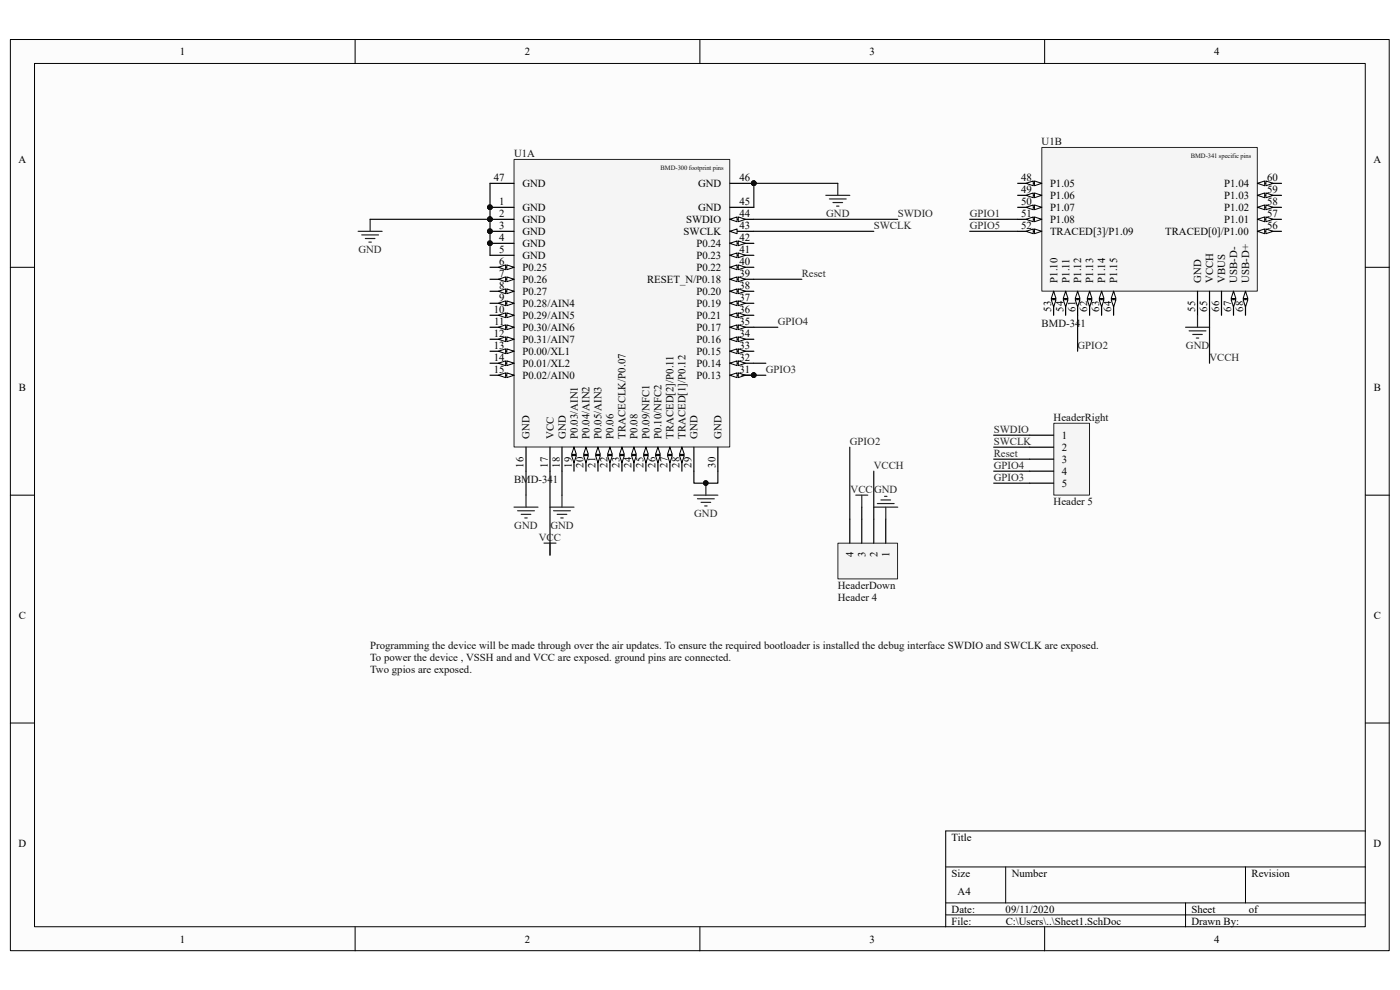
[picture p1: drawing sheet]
<svg xmlns="http://www.w3.org/2000/svg" width="297mm" height="210mm" viewBox="0 0 297 210" stroke-linecap="round" stroke-linejoin="round" font-family="sans-serif">
<path d="M2.2 8.4h292.5v193.3h-292.5z" fill="#fcfcfc"/>
<path d="M2.2 8.4h292.5v193.3h-292.5z" fill="none" stroke="#000" stroke-width=".21"/>
<path d="M7.4 13.5h282.2v183.1h-282.2z" fill="#fcfcfc"/>
<g fill="none" stroke="#000" stroke-width=".21">
<path d="M7.3 13.5h282.3v183.1h-282.3zM75.3 8.4v5.1M148.5 8.4v5.1M221.6 8.4v5.1M2.2 56.7h5.1M289.7 56.7h5.1M2.2 105h5.1M289.7 105h5.1M2.2 153.4h5.1M289.7 153.4h5.1M289.7 176.3h-89.1v20.3M75.3 196.6v5.1"/>
<path d="M148.5 196.6v5.1M200.6 183.9h89.1M200.6 191.5h89.1M200.6 194.1h89.1M213.4 183.9v7.6M221.6 196.6v5.1M251.5 191.5v5.1M264.2 183.9v7.6"/>
</g>
<path d="M109.1 33.9h45.7v60.9h-45.7z" fill="#f5f5f5"/>
<path d="M109.1 33.8h45.7v61h-45.7z" fill="none" stroke="#262626" stroke-width=".21"/>
<path d="M104 44h5M104 46.5h5M104 49.1h5M104 51.6h5M104 66.9h5" fill="none" stroke="#000" stroke-width=".25"/>
<g fill="#0e0e0e" stroke="#0e0e0e" stroke-width=".21">
<circle cx="103.9" cy="44" r=".48"/>
<circle cx="103.9" cy="46.5" r=".48"/>
<circle cx="103.9" cy="49" r=".48"/>
<circle cx="103.9" cy="51.6" r=".48"/>
</g>
<path d="M107.5 66.4l1.5 .5-1.5 .5z" fill="#fcfcfc"/>
<path d="M107.5 66.4l1.5 .5-1.5 .5z" fill="none" stroke="#000" stroke-width=".21"/>
<path d="M105.7 66.9l1.6-.5v1z" fill="#fcfcfc"/>
<path d="M105.7 66.9l1.6-.5v1z" fill="none" stroke="#000" stroke-width=".21"/>
<path d="M104 69.4h5" fill="none" stroke="#000" stroke-width=".25"/>
<path d="M107.5 68.9l1.5 .5-1.5 .5z" fill="#fcfcfc"/>
<path d="M107.5 68.9l1.5 .5-1.5 .5z" fill="none" stroke="#000" stroke-width=".21"/>
<path d="M105.7 69.4l1.6-.5v1z" fill="#fcfcfc"/>
<path d="M105.7 69.4l1.6-.5v1z" fill="none" stroke="#000" stroke-width=".21"/>
<path d="M104 54.2h5M104 72h5" fill="none" stroke="#000" stroke-width=".25"/>
<path d="M107.5 71.5l1.5 .5-1.5 .5z" fill="#fcfcfc"/>
<path d="M107.5 71.5l1.5 .5-1.5 .5z" fill="none" stroke="#000" stroke-width=".21"/>
<path d="M105.7 72l1.6-.5v1z" fill="#fcfcfc"/>
<path d="M105.7 72l1.6-.5v1z" fill="none" stroke="#000" stroke-width=".21"/>
<path d="M104 74.5h5" fill="none" stroke="#000" stroke-width=".25"/>
<path d="M107.5 74l1.5 .5-1.5 .5z" fill="#fcfcfc"/>
<path d="M107.5 74l1.5 .5-1.5 .5z" fill="none" stroke="#000" stroke-width=".21"/>
<path d="M105.7 74.5l1.6-.5v1z" fill="#fcfcfc"/>
<path d="M105.7 74.5l1.6-.5v1z" fill="none" stroke="#000" stroke-width=".21"/>
<path d="M124.3 94.9v5.1" fill="none" stroke="#000" stroke-width=".25"/>
<path d="M124.3 94.9l.5 1.5h-1z" fill="#fcfcfc"/>
<path d="M124.3 94.9l.5 1.5h-1z" fill="none" stroke="#000" stroke-width=".21"/>
<path d="M123.8 96.6h1l-.5 1.6z" fill="#fcfcfc"/>
<path d="M123.8 96.6h1l-.5 1.6z" fill="none" stroke="#000" stroke-width=".21"/>
<path d="M126.9 94.9v5.1" fill="none" stroke="#000" stroke-width=".25"/>
<path d="M126.9 94.9l.5 1.5h-1.1z" fill="#fcfcfc"/>
<path d="M126.9 94.9l.5 1.5h-1.1z" fill="none" stroke="#000" stroke-width=".21"/>
<path d="M126.3 96.6h1.1l-.5 1.6z" fill="#fcfcfc"/>
<path d="M126.3 96.6h1.1l-.5 1.6z" fill="none" stroke="#000" stroke-width=".21"/>
<path d="M129.4 94.9v5.1" fill="none" stroke="#000" stroke-width=".25"/>
<path d="M129.4 94.9l.5 1.5h-1z" fill="#fcfcfc"/>
<path d="M129.4 94.9l.5 1.5h-1z" fill="none" stroke="#000" stroke-width=".21"/>
<path d="M128.9 96.6h1l-.5 1.6z" fill="#fcfcfc"/>
<path d="M128.9 96.6h1l-.5 1.6z" fill="none" stroke="#000" stroke-width=".21"/>
<path d="M131.9 94.9v5.1" fill="none" stroke="#000" stroke-width=".25"/>
<path d="M131.9 94.9l.6 1.5h-1.1z" fill="#fcfcfc"/>
<path d="M131.9 94.9l.6 1.5h-1.1z" fill="none" stroke="#000" stroke-width=".21"/>
<path d="M131.4 96.6h1.1l-.6 1.6z" fill="#fcfcfc"/>
<path d="M131.4 96.6h1.1l-.6 1.6z" fill="none" stroke="#000" stroke-width=".21"/>
<path d="M134.5 94.9v5.1" fill="none" stroke="#000" stroke-width=".25"/>
<path d="M134.5 94.9l.5 1.5h-1z" fill="#fcfcfc"/>
<path d="M134.5 94.9l.5 1.5h-1z" fill="none" stroke="#000" stroke-width=".21"/>
<path d="M134 96.6h1l-.5 1.6z" fill="#fcfcfc"/>
<path d="M134 96.6h1l-.5 1.6z" fill="none" stroke="#000" stroke-width=".21"/>
<path d="M137 94.9v5.1" fill="none" stroke="#000" stroke-width=".25"/>
<path d="M137 94.9l.5 1.5h-1z" fill="#fcfcfc"/>
<path d="M137 94.9l.5 1.5h-1z" fill="none" stroke="#000" stroke-width=".21"/>
<path d="M136.5 96.6h1l-.5 1.6z" fill="#fcfcfc"/>
<path d="M136.5 96.6h1l-.5 1.6z" fill="none" stroke="#000" stroke-width=".21"/>
<path d="M139.6 94.9v5.1" fill="none" stroke="#000" stroke-width=".25"/>
<path d="M139.6 94.9l.5 1.5h-1z" fill="#fcfcfc"/>
<path d="M139.6 94.9l.5 1.5h-1z" fill="none" stroke="#000" stroke-width=".21"/>
<path d="M139.1 96.6h1l-.5 1.6z" fill="#fcfcfc"/>
<path d="M139.1 96.6h1l-.5 1.6z" fill="none" stroke="#000" stroke-width=".21"/>
<path d="M154.8 74.5h5.1M116.7 94.9v5.1M147.2 94.9v5.1" fill="none" stroke="#000" stroke-width=".25"/>
<path d="M154.8 74.5l1.6-.5v1z" fill="#fcfcfc"/>
<path d="M154.8 74.5l1.6-.5v1z" fill="none" stroke="#000" stroke-width=".21"/>
<path d="M156.6 74l1.5 .5-1.5 .5z" fill="#fcfcfc"/>
<path d="M156.6 74l1.5 .5-1.5 .5z" fill="none" stroke="#000" stroke-width=".21"/>
<path d="M154.8 77.1h5.1" fill="none" stroke="#000" stroke-width=".25"/>
<path d="M154.8 77.1l1.6-.6v1.1z" fill="#fcfcfc"/>
<path d="M154.8 77.1l1.6-.6v1.1z" fill="none" stroke="#000" stroke-width=".21"/>
<path d="M156.6 76.5l1.5 .6-1.5 .5z" fill="#fcfcfc"/>
<path d="M156.6 76.5l1.5 .6-1.5 .5z" fill="none" stroke="#000" stroke-width=".21"/>
<path d="M154.8 79.6h5.1" fill="none" stroke="#000" stroke-width=".25"/>
<path d="M154.8 79.6l1.6-.5v1z" fill="#fcfcfc"/>
<path d="M154.8 79.6l1.6-.5v1z" fill="none" stroke="#000" stroke-width=".21"/>
<path d="M156.6 79.1l1.5 .5-1.5 .5z" fill="#fcfcfc"/>
<path d="M156.6 79.1l1.5 .5-1.5 .5z" fill="none" stroke="#000" stroke-width=".21"/>
<circle cx="159.9" cy="79.6" r=".48" fill="#0e0e0e" stroke="#0e0e0e" stroke-width=".21"/>
<path d="M154.8 72h5.1" fill="none" stroke="#000" stroke-width=".25"/>
<path d="M154.8 72l1.6-.5v1z" fill="#fcfcfc"/>
<path d="M154.8 72l1.6-.5v1z" fill="none" stroke="#000" stroke-width=".21"/>
<path d="M156.6 71.5l1.5 .5-1.5 .5z" fill="#fcfcfc"/>
<path d="M156.6 71.5l1.5 .5-1.5 .5z" fill="none" stroke="#000" stroke-width=".21"/>
<path d="M154.8 59.2h5.1" fill="none" stroke="#000" stroke-width=".25"/>
<path d="M154.8 59.2l1.6-.5v1.1z" fill="#fcfcfc"/>
<path d="M154.8 59.2l1.6-.5v1.1z" fill="none" stroke="#000" stroke-width=".21"/>
<path d="M156.6 58.7l1.5 .5-1.5 .6z" fill="#fcfcfc"/>
<path d="M156.6 58.7l1.5 .5-1.5 .6z" fill="none" stroke="#000" stroke-width=".21"/>
<path d="M154.8 56.7h5.1" fill="none" stroke="#000" stroke-width=".25"/>
<path d="M154.8 56.7l1.6-.5v1z" fill="#fcfcfc"/>
<path d="M154.8 56.7l1.6-.5v1z" fill="none" stroke="#000" stroke-width=".21"/>
<path d="M156.6 56.2l1.5 .5-1.5 .5z" fill="#fcfcfc"/>
<path d="M156.6 56.2l1.5 .5-1.5 .5z" fill="none" stroke="#000" stroke-width=".21"/>
<path d="M104 38.9h5M154.8 38.9h5.1M154.8 44h5.1M104 77.1h5" fill="none" stroke="#000" stroke-width=".25"/>
<circle cx="159.9" cy="38.9" r=".48" fill="#0e0e0e" stroke="#0e0e0e" stroke-width=".21"/>
<path d="M107.5 76.5l1.5 .6-1.5 .5z" fill="#fcfcfc"/>
<path d="M107.5 76.5l1.5 .6-1.5 .5z" fill="none" stroke="#000" stroke-width=".21"/>
<path d="M105.7 77.1l1.6-.6v1.1z" fill="#fcfcfc"/>
<path d="M105.7 77.1l1.6-.6v1.1z" fill="none" stroke="#000" stroke-width=".21"/>
<path d="M104 79.6h5" fill="none" stroke="#000" stroke-width=".25"/>
<path d="M107.5 79.1l1.5 .5-1.5 .5z" fill="#fcfcfc"/>
<path d="M107.5 79.1l1.5 .5-1.5 .5z" fill="none" stroke="#000" stroke-width=".21"/>
<path d="M105.7 79.6l1.6-.5v1z" fill="#fcfcfc"/>
<path d="M105.7 79.6l1.6-.5v1z" fill="none" stroke="#000" stroke-width=".21"/>
<path d="M104 61.8h5" fill="none" stroke="#000" stroke-width=".25"/>
<path d="M107.5 61.3l1.5 .5-1.5 .5z" fill="#fcfcfc"/>
<path d="M107.5 61.3l1.5 .5-1.5 .5z" fill="none" stroke="#000" stroke-width=".21"/>
<path d="M105.7 61.8l1.6-.5v1z" fill="#fcfcfc"/>
<path d="M105.7 61.8l1.6-.5v1z" fill="none" stroke="#000" stroke-width=".21"/>
<path d="M104 64.3h5" fill="none" stroke="#000" stroke-width=".25"/>
<path d="M107.5 63.8l1.5 .5-1.5 .5z" fill="#fcfcfc"/>
<path d="M107.5 63.8l1.5 .5-1.5 .5z" fill="none" stroke="#000" stroke-width=".21"/>
<path d="M105.7 64.3l1.6-.5v1z" fill="#fcfcfc"/>
<path d="M105.7 64.3l1.6-.5v1z" fill="none" stroke="#000" stroke-width=".21"/>
<path d="M104 56.7h5" fill="none" stroke="#000" stroke-width=".25"/>
<path d="M107.5 56.2l1.5 .5-1.5 .5z" fill="#fcfcfc"/>
<path d="M107.5 56.2l1.5 .5-1.5 .5z" fill="none" stroke="#000" stroke-width=".21"/>
<path d="M105.7 56.7l1.6-.5v1z" fill="#fcfcfc"/>
<path d="M105.7 56.7l1.6-.5v1z" fill="none" stroke="#000" stroke-width=".21"/>
<path d="M104 59.2h5" fill="none" stroke="#000" stroke-width=".25"/>
<path d="M107.5 58.7l1.5 .5-1.5 .6z" fill="#fcfcfc"/>
<path d="M107.5 58.7l1.5 .5-1.5 .6z" fill="none" stroke="#000" stroke-width=".21"/>
<path d="M105.7 59.2l1.6-.5v1.1z" fill="#fcfcfc"/>
<path d="M105.7 59.2l1.6-.5v1.1z" fill="none" stroke="#000" stroke-width=".21"/>
<path d="M111.6 94.9v5.1M119.2 94.9v5.1M121.8 94.9v5.1M152.3 94.9v5.1" fill="none" stroke="#000" stroke-width=".25"/>
<path d="M121.8 94.9l.5 1.5h-1z" fill="#fcfcfc"/>
<path d="M121.8 94.9l.5 1.5h-1z" fill="none" stroke="#000" stroke-width=".21"/>
<path d="M121.3 96.6h1l-.5 1.6z" fill="#fcfcfc"/>
<path d="M121.3 96.6h1l-.5 1.6z" fill="none" stroke="#000" stroke-width=".21"/>
<path d="M142.1 94.9v5.1" fill="none" stroke="#000" stroke-width=".25"/>
<path d="M142.1 94.9l.5 1.5h-1z" fill="#fcfcfc"/>
<path d="M142.1 94.9l.5 1.5h-1z" fill="none" stroke="#000" stroke-width=".21"/>
<path d="M141.6 96.6h1l-.5 1.6z" fill="#fcfcfc"/>
<path d="M141.6 96.6h1l-.5 1.6z" fill="none" stroke="#000" stroke-width=".21"/>
<path d="M144.7 94.9v5.1" fill="none" stroke="#000" stroke-width=".25"/>
<path d="M144.7 94.9l.5 1.5h-1z" fill="#fcfcfc"/>
<path d="M144.7 94.9l.5 1.5h-1z" fill="none" stroke="#000" stroke-width=".21"/>
<path d="M144.2 96.6h1l-.5 1.6z" fill="#fcfcfc"/>
<path d="M144.2 96.6h1l-.5 1.6z" fill="none" stroke="#000" stroke-width=".21"/>
<path d="M154.8 69.4h5.1" fill="none" stroke="#000" stroke-width=".25"/>
<path d="M154.8 69.4l1.6-.5v1z" fill="#fcfcfc"/>
<path d="M154.8 69.4l1.6-.5v1z" fill="none" stroke="#000" stroke-width=".21"/>
<path d="M156.6 68.9l1.5 .5-1.5 .5z" fill="#fcfcfc"/>
<path d="M156.6 68.9l1.5 .5-1.5 .5z" fill="none" stroke="#000" stroke-width=".21"/>
<path d="M154.8 66.9h5.1" fill="none" stroke="#000" stroke-width=".25"/>
<path d="M154.8 66.9l1.6-.5v1z" fill="#fcfcfc"/>
<path d="M154.8 66.9l1.6-.5v1z" fill="none" stroke="#000" stroke-width=".21"/>
<path d="M156.6 66.4l1.5 .5-1.5 .5z" fill="#fcfcfc"/>
<path d="M156.6 66.4l1.5 .5-1.5 .5z" fill="none" stroke="#000" stroke-width=".21"/>
<path d="M154.8 64.3h5.1" fill="none" stroke="#000" stroke-width=".25"/>
<path d="M154.8 64.3l1.6-.5v1z" fill="#fcfcfc"/>
<path d="M154.8 64.3l1.6-.5v1z" fill="none" stroke="#000" stroke-width=".21"/>
<path d="M156.6 63.8l1.5 .5-1.5 .5z" fill="#fcfcfc"/>
<path d="M156.6 63.8l1.5 .5-1.5 .5z" fill="none" stroke="#000" stroke-width=".21"/>
<path d="M154.8 61.8h5.1" fill="none" stroke="#000" stroke-width=".25"/>
<path d="M154.8 61.8l1.6-.5v1z" fill="#fcfcfc"/>
<path d="M154.8 61.8l1.6-.5v1z" fill="none" stroke="#000" stroke-width=".21"/>
<path d="M156.6 61.3l1.5 .5-1.5 .5z" fill="#fcfcfc"/>
<path d="M156.6 61.3l1.5 .5-1.5 .5z" fill="none" stroke="#000" stroke-width=".21"/>
<path d="M154.8 54.2h5.1" fill="none" stroke="#000" stroke-width=".25"/>
<path d="M154.8 54.2l1.6-.5v1z" fill="#fcfcfc"/>
<path d="M154.8 54.2l1.6-.5v1z" fill="none" stroke="#000" stroke-width=".21"/>
<path d="M156.6 53.7l1.5 .5-1.5 .5z" fill="#fcfcfc"/>
<path d="M156.6 53.7l1.5 .5-1.5 .5z" fill="none" stroke="#000" stroke-width=".21"/>
<path d="M154.8 51.6h5.1" fill="none" stroke="#000" stroke-width=".25"/>
<path d="M154.8 51.6l1.6-.5v1z" fill="#fcfcfc"/>
<path d="M154.8 51.6l1.6-.5v1z" fill="none" stroke="#000" stroke-width=".21"/>
<path d="M156.6 51.1l1.5 .5-1.5 .5z" fill="#fcfcfc"/>
<path d="M156.6 51.1l1.5 .5-1.5 .5z" fill="none" stroke="#000" stroke-width=".21"/>
<path d="M154.8 49.1h5.1" fill="none" stroke="#000" stroke-width=".25"/>
<path d="M154.8 49.1l1.6-.5v1z" fill="#fcfcfc"/>
<path d="M154.8 49.1l1.6-.5v1z" fill="none" stroke="#000" stroke-width=".21"/>
<path d="M154.8 46.5h5.1" fill="none" stroke="#000" stroke-width=".25"/>
<path d="M154.8 46.5l1.6-.5v1z" fill="#fcfcfc"/>
<path d="M154.8 46.5l1.6-.5v1z" fill="none" stroke="#000" stroke-width=".21"/>
<path d="M156.6 46l1.5 .5-1.5 .5z" fill="#fcfcfc"/>
<path d="M156.6 46l1.5 .5-1.5 .5z" fill="none" stroke="#000" stroke-width=".21"/>
<g fill="#0e0e0e" stroke="#0e0e0e" stroke-width=".21">
<circle cx="103.9" cy="44" r=".48"/>
<circle cx="103.9" cy="46.5" r=".48"/>
<circle cx="103.9" cy="49" r=".48"/>
<circle cx="103.9" cy="51.6" r=".48"/>
<circle cx="159.9" cy="79.6" r=".48"/>
<circle cx="159.9" cy="38.9" r=".48"/>
<circle cx="149.7" cy="102.5" r=".48"/>
</g>
<g fill="none" stroke="#262626" stroke-width=".25">
<path d="M177.7 38.9v2.5M76 49.1h5.1M76.7 49.8h3.6M77.5 50.6h2M78.3 51.4h.5M78.5 46.5v2.6M175.2 41.4h5.1M176 42.2h3.5M176.7 43h2.1M177.5 43.7h.5M109 107.6h5.1M109.8 108.3h3.6"/>
<path d="M110.6 109.1h2M111.3 109.9h.5M111.6 105v2.6M115.4 115.2h2.6M116.7 107.6h5.1M116.7 115.2v2.6M117.4 108.3h3.6M118.2 109.1h2M119 109.9h.5M119.2 105v2.6M147.2 105h5.1M148 105.8h3.5"/>
<path d="M148.7 106.6h2.1M149.5 107.3h.5M149.8 102.5v2.5"/>
</g>
<path d="M221.1 31.3h45.6v30.5h-45.6z" fill="#f5f5f5"/>
<path d="M221 31.3h45.7v30.5h-45.7z" fill="none" stroke="#262626" stroke-width=".21"/>
<path d="M215.9 38.9h5.1" fill="none" stroke="#000" stroke-width=".25"/>
<path d="M219.5 38.4l1.5 .5-1.5 .5z" fill="#fcfcfc"/>
<path d="M219.5 38.4l1.5 .5-1.5 .5z" fill="none" stroke="#000" stroke-width=".21"/>
<path d="M217.7 38.9l1.5-.5v1z" fill="#fcfcfc"/>
<path d="M217.7 38.9l1.5-.5v1z" fill="none" stroke="#000" stroke-width=".21"/>
<path d="M215.9 41.4h5.1" fill="none" stroke="#000" stroke-width=".25"/>
<path d="M219.5 40.9l1.5 .5-1.5 .5z" fill="#fcfcfc"/>
<path d="M219.5 40.9l1.5 .5-1.5 .5z" fill="none" stroke="#000" stroke-width=".21"/>
<path d="M217.7 41.4l1.5-.5v1z" fill="#fcfcfc"/>
<path d="M217.7 41.4l1.5-.5v1z" fill="none" stroke="#000" stroke-width=".21"/>
<path d="M215.9 44h5.1" fill="none" stroke="#000" stroke-width=".25"/>
<path d="M219.5 43.5l1.5 .5-1.5 .5z" fill="#fcfcfc"/>
<path d="M219.5 43.5l1.5 .5-1.5 .5z" fill="none" stroke="#000" stroke-width=".21"/>
<path d="M217.7 44l1.5-.5v1z" fill="#fcfcfc"/>
<path d="M217.7 44l1.5-.5v1z" fill="none" stroke="#000" stroke-width=".21"/>
<path d="M215.9 46.5h5.1" fill="none" stroke="#000" stroke-width=".25"/>
<path d="M219.5 46l1.5 .5-1.5 .5z" fill="#fcfcfc"/>
<path d="M219.5 46l1.5 .5-1.5 .5z" fill="none" stroke="#000" stroke-width=".21"/>
<path d="M217.7 46.5l1.5-.5v1z" fill="#fcfcfc"/>
<path d="M217.7 46.5l1.5-.5v1z" fill="none" stroke="#000" stroke-width=".21"/>
<path d="M215.9 49.1h5.1" fill="none" stroke="#000" stroke-width=".25"/>
<path d="M219.5 48.6l1.5 .5-1.5 .5z" fill="#fcfcfc"/>
<path d="M219.5 48.6l1.5 .5-1.5 .5z" fill="none" stroke="#000" stroke-width=".21"/>
<path d="M217.7 49.1l1.5-.5v1z" fill="#fcfcfc"/>
<path d="M217.7 49.1l1.5-.5v1z" fill="none" stroke="#000" stroke-width=".21"/>
<path d="M266.8 49.1h5.1" fill="none" stroke="#000" stroke-width=".25"/>
<path d="M266.8 49.1l1.5-.5v1z" fill="#fcfcfc"/>
<path d="M266.8 49.1l1.5-.5v1z" fill="none" stroke="#000" stroke-width=".21"/>
<path d="M268.6 48.6l1.5 .5-1.5 .5z" fill="#fcfcfc"/>
<path d="M268.6 48.6l1.5 .5-1.5 .5z" fill="none" stroke="#000" stroke-width=".21"/>
<path d="M266.8 46.5h5.1" fill="none" stroke="#000" stroke-width=".25"/>
<path d="M266.8 46.5l1.5-.5v1z" fill="#fcfcfc"/>
<path d="M266.8 46.5l1.5-.5v1z" fill="none" stroke="#000" stroke-width=".21"/>
<path d="M268.6 46l1.5 .5-1.5 .5z" fill="#fcfcfc"/>
<path d="M268.6 46l1.5 .5-1.5 .5z" fill="none" stroke="#000" stroke-width=".21"/>
<path d="M266.8 44h5.1" fill="none" stroke="#000" stroke-width=".25"/>
<path d="M266.8 44l1.5-.5v1z" fill="#fcfcfc"/>
<path d="M266.8 44l1.5-.5v1z" fill="none" stroke="#000" stroke-width=".21"/>
<path d="M268.6 43.5l1.5 .5-1.5 .5z" fill="#fcfcfc"/>
<path d="M268.6 43.5l1.5 .5-1.5 .5z" fill="none" stroke="#000" stroke-width=".21"/>
<path d="M266.8 41.4h5.1" fill="none" stroke="#000" stroke-width=".25"/>
<path d="M266.8 41.4l1.5-.5v1z" fill="#fcfcfc"/>
<path d="M266.8 41.4l1.5-.5v1z" fill="none" stroke="#000" stroke-width=".21"/>
<path d="M268.6 40.9l1.5 .5-1.5 .5z" fill="#fcfcfc"/>
<path d="M268.6 40.9l1.5 .5-1.5 .5z" fill="none" stroke="#000" stroke-width=".21"/>
<path d="M266.8 38.9h5.1" fill="none" stroke="#000" stroke-width=".25"/>
<path d="M266.8 38.9l1.5-.5v1z" fill="#fcfcfc"/>
<path d="M266.8 38.9l1.5-.5v1z" fill="none" stroke="#000" stroke-width=".21"/>
<path d="M268.6 38.4l1.5 .5-1.5 .5z" fill="#fcfcfc"/>
<path d="M268.6 38.4l1.5 .5-1.5 .5z" fill="none" stroke="#000" stroke-width=".21"/>
<path d="M223.5 61.8v5.1" fill="none" stroke="#000" stroke-width=".25"/>
<path d="M223.5 61.8l.5 1.5h-1z" fill="#fcfcfc"/>
<path d="M223.5 61.8l.5 1.5h-1z" fill="none" stroke="#000" stroke-width=".21"/>
<path d="M223 63.6h1l-.5 1.5z" fill="#fcfcfc"/>
<path d="M223 63.6h1l-.5 1.5z" fill="none" stroke="#000" stroke-width=".21"/>
<path d="M226.1 61.8v5.1" fill="none" stroke="#000" stroke-width=".25"/>
<path d="M226.1 61.8l.5 1.5h-1z" fill="#fcfcfc"/>
<path d="M226.1 61.8l.5 1.5h-1z" fill="none" stroke="#000" stroke-width=".21"/>
<path d="M225.6 63.6h1l-.5 1.5z" fill="#fcfcfc"/>
<path d="M225.6 63.6h1l-.5 1.5z" fill="none" stroke="#000" stroke-width=".21"/>
<path d="M228.6 61.8v5.1M254.1 61.8v5.1" fill="none" stroke="#000" stroke-width=".25"/>
<path d="M228.6 61.8l.5 1.5h-1z" fill="#fcfcfc"/>
<path d="M228.6 61.8l.5 1.5h-1z" fill="none" stroke="#000" stroke-width=".21"/>
<path d="M228.1 63.6h1l-.5 1.5z" fill="#fcfcfc"/>
<path d="M228.1 63.6h1l-.5 1.5z" fill="none" stroke="#000" stroke-width=".21"/>
<path d="M231.2 61.8v5.1" fill="none" stroke="#000" stroke-width=".25"/>
<path d="M231.2 61.8l.5 1.5h-1z" fill="#fcfcfc"/>
<path d="M231.2 61.8l.5 1.5h-1z" fill="none" stroke="#000" stroke-width=".21"/>
<path d="M230.7 63.6h1l-.5 1.5z" fill="#fcfcfc"/>
<path d="M230.7 63.6h1l-.5 1.5z" fill="none" stroke="#000" stroke-width=".21"/>
<path d="M233.7 61.8v5.1" fill="none" stroke="#000" stroke-width=".25"/>
<path d="M233.7 61.8l.5 1.5h-1z" fill="#fcfcfc"/>
<path d="M233.7 61.8l.5 1.5h-1z" fill="none" stroke="#000" stroke-width=".21"/>
<path d="M233.2 63.6h1l-.5 1.5z" fill="#fcfcfc"/>
<path d="M233.2 63.6h1l-.5 1.5z" fill="none" stroke="#000" stroke-width=".21"/>
<path d="M236.2 61.8v5.1" fill="none" stroke="#000" stroke-width=".25"/>
<path d="M236.2 61.8l.6 1.5h-1.1z" fill="#fcfcfc"/>
<path d="M236.2 61.8l.6 1.5h-1.1z" fill="none" stroke="#000" stroke-width=".21"/>
<path d="M235.7 63.6h1.1l-.6 1.5z" fill="#fcfcfc"/>
<path d="M235.7 63.6h1.1l-.6 1.5z" fill="none" stroke="#000" stroke-width=".21"/>
<path d="M256.6 61.8v5.1M259.1 61.8v5.1M261.7 61.8v5.1" fill="none" stroke="#000" stroke-width=".25"/>
<path d="M261.7 61.8l.5 1.5h-1z" fill="#fcfcfc"/>
<path d="M261.7 61.8l.5 1.5h-1z" fill="none" stroke="#000" stroke-width=".21"/>
<path d="M261.2 63.6h1l-.5 1.5z" fill="#fcfcfc"/>
<path d="M261.2 63.6h1l-.5 1.5z" fill="none" stroke="#000" stroke-width=".21"/>
<path d="M264.2 61.8v5.1" fill="none" stroke="#000" stroke-width=".25"/>
<path d="M264.2 61.8l.5 1.5h-1z" fill="#fcfcfc"/>
<path d="M264.2 61.8l.5 1.5h-1z" fill="none" stroke="#000" stroke-width=".21"/>
<path d="M263.7 63.6h1l-.5 1.5z" fill="#fcfcfc"/>
<path d="M263.7 63.6h1l-.5 1.5z" fill="none" stroke="#000" stroke-width=".21"/>
<path d="M251.5 69.4h5.1M252.3 70.2h3.5M253 71h2.1M253.8 71.7h.5M254.1 66.9v2.5" fill="none" stroke="#262626" stroke-width=".25"/>
<path d="M223.6 89.8h7.5v15.2h-7.5z" fill="#f5f5f5"/>
<path d="M223.6 89.8h7.5v15.2h-7.5z" fill="none" stroke="#262626" stroke-width=".21"/>
<path d="M218.4 92.3h5.1M218.4 94.9h5.1M218.4 97.4h5.1M218.4 100h5.1M218.4 102.5h5.1" fill="none" stroke="#000" stroke-width=".25"/>
<path d="M177.8 115.3h12.6v7.5h-12.6z" fill="#f5f5f5"/>
<path d="M177.8 115.2h12.6v7.6h-12.6z" fill="none" stroke="#262626" stroke-width=".21"/>
<path d="M180.3 110.1v5.1M182.8 110.1v5.1M185.4 110.1v5.1M187.9 110.1v5.1" fill="none" stroke="#000" stroke-width=".25"/>
<path d="M181.6 105h2.5M182.8 105v2.6M185.4 107.6h5.1M186.1 106.8h3.6M186.9 106.1h2M187.7 105.3h.5M187.9 107.6v2.5" fill="none" stroke="#262626" stroke-width=".25"/>
<g fill="none" stroke="#0e0e0e" stroke-width=".25">
<path d="M104 38.9v15.3M177.7 38.9h-17.8v5.1M78.5 46.5h25.5M159.9 46.5h30.6M159.9 49.1h25.5M159.9 59.2h10.2M205.7 46.5h10.2M205.7 49.1h10.2M157.4 79.6h5.1M159.9 77.1h2.6M159.9 69.4h5.1M228.6 66.9v7.6"/>
<path d="M256.6 66.9v10.2M111.6 100v5M116.7 100v17.8M119.2 100v5M147.2 100v2.5h5.1v-2.5M180.3 94.9v15.2M185.4 100v10.1M210.8 92.3h7.6M210.8 94.9h7.6M210.8 97.4h7.6M210.8 100h7.6M182.8 107.6v2.5"/>
<path d="M210.8 102.5h7.6"/>
</g>
<g fill="#0e0e0e" stroke="#0e0e0e" stroke-width=".21">
<circle cx="103.9" cy="46.5" r=".48"/>
<circle cx="149.7" cy="102.5" r=".48"/>
<circle cx="159.9" cy="38.9" r=".48"/>
<circle cx="103.9" cy="44" r=".48"/>
<circle cx="103.9" cy="49" r=".48"/>
<circle cx="103.9" cy="51.6" r=".48"/>
<circle cx="159.9" cy="79.6" r=".48"/>
</g>
<g font-size="2.3">
<text x="38.2" y="11.7">1</text>
<text x="111.3" y="11.7">2</text>
<text x="184.5" y="11.7">3</text>
<text x="257.6" y="11.7">4</text>
<text x="3.9" y="34.6">A</text>
<text x="291.4" y="34.6">A</text>
<text x="104.7" y="38.4">47</text>
<text x="110.8" y="39.7">GND</text>
<text x="148.1" y="39.7">GND</text>
<text x="156.9" y="38.4">46</text>
<text x="216.7" y="38.4">48</text>
<text x="216.7" y="40.9">49</text>
<text x="222.8" y="39.7">P1.05</text>
<text x="259.7" y="39.7">P1.04</text>
<text x="268.8" y="40.9">59</text>
<text x="268.8" y="38.4">60</text>
<text x="105.9" y="43.5">1</text>
<text x="105.9" y="46">2</text>
<text x="110.8" y="44.7">GND</text>
<text x="110.8" y="47.3">GND</text>
<text x="145.5" y="47.3">SWDIO</text>
<text x="148.1" y="44.7">GND</text>
<text x="156.9" y="43.5">45</text>
<text x="156.9" y="46">44</text>
<text x="216.7" y="43.5">50</text>
<text x="216.7" y="46">51</text>
<text x="222.8" y="42.2">P1.06</text>
<text x="222.8" y="44.7">P1.07</text>
<text x="222.8" y="47.3">P1.08</text>
<text x="259.7" y="47.3">P1.01</text>
<text x="259.7" y="44.7">P1.02</text>
<text x="259.7" y="42.2">P1.03</text>
<text x="268.8" y="46">57</text>
<text x="268.8" y="43.5">58</text>
<text x="105.9" y="48.6">3</text>
<text x="105.9" y="51.1">4</text>
<text x="105.9" y="53.7">5</text>
<text x="110.8" y="49.8">GND</text>
<text x="110.8" y="52.4">GND</text>
<text x="145" y="49.8">SWCLK</text>
<text x="147.7" y="52.4">P0.24</text>
<text x="156.9" y="53.7">41</text>
<text x="156.9" y="51.1">42</text>
<text x="156.9" y="48.6">43</text>
<text x="216.7" y="48.6">52</text>
<text x="222.8" y="49.8">TRACED[3]/P1.09</text>
<text x="247.2" y="49.8">TRACED[0]/P1.00</text>
<text x="268.8" y="48.6">56</text>
<text x="105.9" y="56.2">6</text>
<text x="105.9" y="58.8">7</text>
<text x="110.8" y="54.9">GND</text>
<text x="110.8" y="57.5">P0.25</text>
<text x="147.7" y="57.5">P0.22</text>
<text x="147.7" y="54.9">P0.23</text>
<text x="156.9" y="58.8">39</text>
<text x="156.9" y="56.2">40</text>
<text x="105.9" y="61.3">8</text>
<text x="105.9" y="63.8">9</text>
<text x="110.8" y="62.6">P0.27</text>
<text x="110.8" y="65.1">P0.28/AIN4</text>
<text x="110.8" y="60">P0.26</text>
<text x="137.3" y="60">RESET_N/P0.18</text>
<text x="147.7" y="65.1">P0.19</text>
<text x="147.7" y="62.6">P0.20</text>
<text x="156.9" y="63.8">37</text>
<text x="156.9" y="61.3">38</text>
<text x="224.3" y="60" transform="rotate(-90 224.3 60)">P1.10</text>
<text x="226.9" y="60" transform="rotate(-90 226.9 60)">P1.11</text>
<text x="229.4" y="60" transform="rotate(-90 229.4 60)">P1.12</text>
<text x="231.9" y="60" transform="rotate(-90 231.9 60)">P1.13</text>
<text x="234.5" y="60" transform="rotate(-90 234.5 60)">P1.14</text>
<text x="237" y="60" transform="rotate(-90 237 60)">P1.15</text>
<text x="254.8" y="60" transform="rotate(-90 254.8 60)">GND</text>
<text x="257.4" y="60" transform="rotate(-90 257.4 60)">VCCH</text>
<text x="259.9" y="60" transform="rotate(-90 259.9 60)">VBUS</text>
<text x="262.5" y="60" transform="rotate(-90 262.5 60)">USB-D-</text>
<text x="265" y="60" transform="rotate(-90 265 60)">USB-D+</text>
<text x="104.7" y="66.4">10</text>
<text x="104.7" y="71.5">12</text>
<text x="104.8" y="68.9">11</text>
<text x="110.8" y="67.6">P0.29/AIN5</text>
<text x="110.8" y="70.2">P0.30/AIN6</text>
<text x="147.7" y="70.2">P0.17</text>
<text x="147.7" y="67.6">P0.21</text>
<text x="156.9" y="71.5">34</text>
<text x="156.9" y="68.9">35</text>
<text x="156.9" y="66.4">36</text>
<text x="223" y="66.1" transform="rotate(-90 223 66.1)">53</text>
<text x="225.6" y="66.1" transform="rotate(-90 225.6 66.1)">54</text>
<text x="228.1" y="66.1" transform="rotate(-90 228.1 66.1)">61</text>
<text x="230.7" y="66.1" transform="rotate(-90 230.7 66.1)">62</text>
<text x="233.2" y="66.1" transform="rotate(-90 233.2 66.1)">63</text>
<text x="235.8" y="66.1" transform="rotate(-90 235.8 66.1)">64</text>
<text x="253.6" y="66.1" transform="rotate(-90 253.6 66.1)">55</text>
<text x="256.1" y="66.1" transform="rotate(-90 256.1 66.1)">65</text>
<text x="258.7" y="66.1" transform="rotate(-90 258.7 66.1)">66</text>
<text x="261.2" y="66.1" transform="rotate(-90 261.2 66.1)">67</text>
<text x="263.7" y="66.1" transform="rotate(-90 263.7 66.1)">68</text>
<text x="104.7" y="74">13</text>
<text x="104.7" y="76.6">14</text>
<text x="110.8" y="72.7">P0.31/AIN7</text>
<text x="110.8" y="75.3">P0.00/XL1</text>
<text x="110.8" y="77.9">P0.01/XL2</text>
<text x="147.7" y="75.3">P0.15</text>
<text x="147.7" y="77.9">P0.14</text>
<text x="147.7" y="72.7">P0.16</text>
<text x="156.9" y="74">33</text>
<text x="156.9" y="76.6">32</text>
<text x="4" y="82.9">B</text>
<text x="104.7" y="79.1">15</text>
<text x="110.8" y="80.4">P0.02/AIN0</text>
<text x="147.7" y="80.4">P0.13</text>
<text x="156.9" y="79.1">31</text>
<text x="291.5" y="82.9">B</text>
<text x="112.4" y="93.1" transform="rotate(-90 112.4 93.1)">GND</text>
<text x="117.5" y="93.1" transform="rotate(-90 117.5 93.1)">VCC</text>
<text x="120" y="93.1" transform="rotate(-90 120 93.1)">GND</text>
<text x="122.6" y="93.1" transform="rotate(-90 122.6 93.1)">P0.03/AIN1</text>
<text x="125.1" y="93.1" transform="rotate(-90 125.1 93.1)">P0.04/AIN2</text>
<text x="127.6" y="93.1" transform="rotate(-90 127.6 93.1)">P0.05/AIN3</text>
<text x="130.2" y="93.1" transform="rotate(-90 130.2 93.1)">P0.06</text>
<text x="132.7" y="93.1" transform="rotate(-90 132.7 93.1)">TRACECLK/P0.07</text>
<text x="135.3" y="93.1" transform="rotate(-90 135.3 93.1)">P0.08</text>
<text x="137.8" y="93.1" transform="rotate(-90 137.8 93.1)">P0.09/NFC1</text>
<text x="140.3" y="93.1" transform="rotate(-90 140.3 93.1)">P0.10/NFC2</text>
<text x="142.9" y="93.1" transform="rotate(-90 142.9 93.1)">TRACED[2]/P0.11</text>
<text x="145.5" y="93.1" transform="rotate(-90 145.5 93.1)">TRACED[1]/P0.12</text>
<text x="148" y="93.1" transform="rotate(-90 148 93.1)">GND</text>
<text x="153.1" y="93.1" transform="rotate(-90 153.1 93.1)">GND</text>
<text x="225.3" y="93.1">1</text>
<text x="225.3" y="95.6">2</text>
<text x="111.1" y="99.2" transform="rotate(-90 111.1 99.2)">16</text>
<text x="116.2" y="99.2" transform="rotate(-90 116.2 99.2)">17</text>
<text x="118.7" y="99.2" transform="rotate(-90 118.7 99.2)">18</text>
<text x="121.3" y="99.2" transform="rotate(-90 121.3 99.2)">19</text>
<text x="123.8" y="99.2" transform="rotate(-90 123.8 99.2)">20</text>
<text x="126.4" y="99.2" transform="rotate(-90 126.4 99.2)">21</text>
<text x="128.9" y="99.2" transform="rotate(-90 128.9 99.2)">22</text>
<text x="131.4" y="99.2" transform="rotate(-90 131.4 99.2)">23</text>
<text x="134" y="99.2" transform="rotate(-90 134 99.2)">24</text>
<text x="136.5" y="99.2" transform="rotate(-90 136.5 99.2)">25</text>
<text x="139.1" y="99.2" transform="rotate(-90 139.1 99.2)">26</text>
<text x="141.6" y="99.2" transform="rotate(-90 141.6 99.2)">27</text>
<text x="144.2" y="99.2" transform="rotate(-90 144.2 99.2)">28</text>
<text x="146.7" y="99.2" transform="rotate(-90 146.7 99.2)">29</text>
<text x="151.8" y="99.2" transform="rotate(-90 151.8 99.2)">30</text>
<text x="225.3" y="98.2">3</text>
<text x="225.3" y="100.7">4</text>
<text x="225.3" y="103.3">5</text>
<text x="181.1" y="118.2" transform="rotate(-90 181.1 118.2)">4</text>
<text x="183.6" y="118.2" transform="rotate(-90 183.6 118.2)">3</text>
<text x="186.1" y="118.2" transform="rotate(-90 186.1 118.2)">2</text>
<text x="188.7" y="118.2" transform="rotate(-90 188.7 118.2)">1</text>
<text x="4" y="131.3">C</text>
<text x="291.5" y="131.3">C</text>
<text x="3.9" y="179.6">D</text>
<text x="201.9" y="178.3">Title</text>
<text x="291.4" y="179.6">D</text>
<text x="201.9" y="186">Size</text>
<text x="214.6" y="186">Number</text>
<text x="265.5" y="186">Revision</text>
<text x="203.2" y="189.8">A4</text>
<text x="201.9" y="193.6">Date:</text>
<text x="201.9" y="196.1">File:</text>
<text x="213.3" y="193.6">09/11/2020</text>
<text x="213.4" y="196.1">C:\Users\..\Sheet1.SchDoc</text>
<text x="252.8" y="193.6">Sheet</text>
<text x="252.8" y="196.1">Drawn By:</text>
<text x="265" y="193.6">of</text>
<text x="38.2" y="199.9">1</text>
<text x="111.3" y="199.9">2</text>
<text x="184.5" y="199.9">3</text>
<text x="257.6" y="199.9">4</text>
</g>
<g font-size="2.3" fill="#0e0e0e">
<text x="109.1" y="33.3">U1A</text>
<text x="221" y="30.8">U1B</text>
<text x="221" y="69.4">BMD-341</text>
<text x="223.5" y="89.3">HeaderRight</text>
<text x="109.1" y="102.5">BMD-341</text>
<text x="223.5" y="107.1">Header 5</text>
<text x="177.8" y="124.9">HeaderDown</text>
<text x="177.8" y="127.4">Header 4</text>
<text x="78.5" y="137.6">Programming the device will be made through over the air updates. To ensure the required bootloader is installed the debug interface SWDIO and SWCLK are exposed.</text>
<text x="78.5" y="140.2">To power the device , VSSH and and VCC are exposed. ground pins are connected.</text>
<text x="78.5" y="142.7">Two gpios are exposed.</text>
</g>
<g font-size="2.3" fill="#262626">
<text x="175.3" y="46">GND</text>
<text x="190.5" y="46">SWDIO</text>
<text x="205.7" y="46">GPIO1</text>
<text x="76" y="53.7">GND</text>
<text x="185.4" y="48.6">SWCLK</text>
<text x="205.7" y="48.6">GPIO5</text>
<text x="170.1" y="58.8">Reset</text>
<text x="165" y="68.9">GPIO4</text>
<text x="228.6" y="74">GPIO2</text>
<text x="251.6" y="74">GND</text>
<text x="256.6" y="76.6">VCCH</text>
<text x="162.5" y="79.1">GPIO3</text>
<text x="180.3" y="94.4">GPIO2</text>
<text x="210.8" y="91.8">SWDIO</text>
<text x="210.8" y="94.4">SWCLK</text>
<text x="185.4" y="99.4">VCCH</text>
<text x="210.8" y="96.9">Reset</text>
<text x="210.8" y="102">GPIO3</text>
<text x="210.8" y="99.4">GPIO4</text>
<text x="180.5" y="104.6">VCC</text>
<text x="185.4" y="104.6">GND</text>
<text x="109.1" y="112.2">GND</text>
<text x="116.8" y="112.2">GND</text>
<text x="147.3" y="109.6">GND</text>
<text x="114.3" y="114.7">VCC</text>
</g>
<g font-size="1.4" fill="#0e0e0e">
<text x="252.6" y="33.5">BMD-341 specific pins</text>
<text x="140.1" y="36.1">BMD-300 footprint pins</text>
</g>
</svg>
